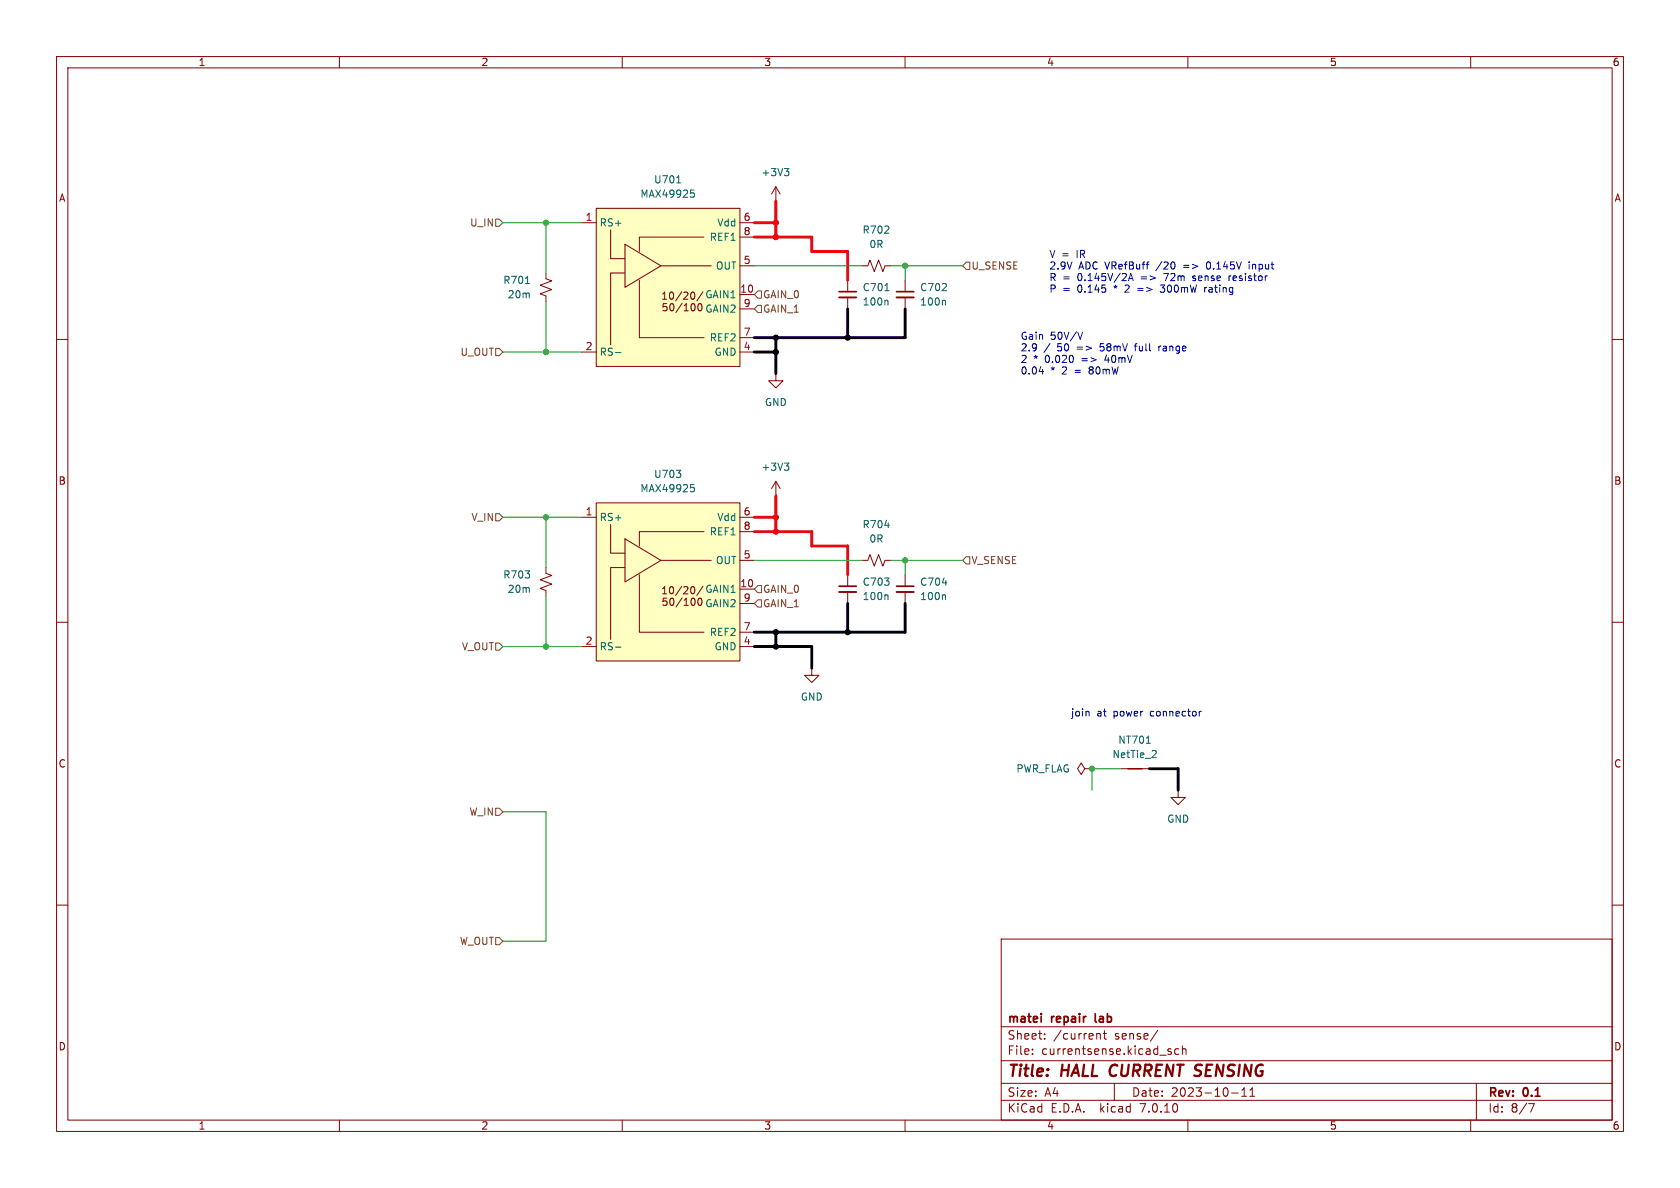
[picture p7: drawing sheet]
<svg xmlns="http://www.w3.org/2000/svg" width="297mm" height="210mm" viewBox="0 0 297 210" stroke-linecap="round" stroke-linejoin="round" font-family="sans-serif">
<g fill="none" stroke="#840000" stroke-width=".18">
<path d="M10 10h277v190h-277zM12 12h273v186h-273zM60 10v2M110 10v2M160 10v2M210 10v2M260 10v2M102.9 39.4h2.5M105.4 36.8h25.4v28h-25.4zM130.8 39.4h2.5M137.2 33l-.8 1.3M137.2 33v2.6"/>
<path d="M137.2 33l.7 1.3M10 60h2M96.5 48.3v1l1 .4-2 .7 2 .8-2 .7 1 .4v1M107.9 40.6v5.1h2.6M110.5 48.3h-2.6v12.7M110.5 43.2l6.3 3.8-6.3 3.8zM113 49.5v10.2h11.5M116.8 47h8.9M117.1 52l.4-.4v1.3M117.1 52.9h.8M117.9 53.7h-.6l-.1 .6 .2-.1h.4l.1 .2v.4l-.2 .1-.5-.1M118.5 51.7l.2-.1a.68 .68 0 0 1 .4 .7 .68 .68 0 0 1-.4 .6l-.2-.1-.1-.4z"/>
<path d="M118.5 53.8l.2-.1a.68 .68 0 0 1 .5 .6 .68 .68 0 0 1-.5 .6l-.2-.1-.1-.3zM120.5 51.6l-1.1 1.6M120.6 53.6l-1.1 1.6M120.9 51.7l.5-.1 .2 .4-.8 .9h.8M121 54l.3-.3v1.2M121 54.9h.7M122.2 51.7l.2-.1a.68 .68 0 0 1 .4 .7 .68 .68 0 0 1-.4 .6l-.2-.1-.1-.4zM122.3 53.8l.2-.1a.68 .68 0 0 1 .4 .6 .68 .68 0 0 1-.4 .6l-.2-.1-.1-.3zM124.1 54.2l-.1-.4-.2-.1a.68 .68 0 0 0-.4 .6 .68 .68 0 0 0 .4 .6l.2-.1 .1-.3M124.3 51.6l-1.1 1.6M124.5 41.9h-11.5v2.6M130.8 47h2.5"/>
<path d="M130.8 52.1h2.5M130.8 59.7h2.5M130.8 41.9h2.5M130.8 54.6h2.5M149.9 49.5v2.1M149.9 52.6v2M152.4 47h1l.4-1 .8 2 .7-2 .8 2 .4-1h1M160 49.5v2.1M160 52.6v2M285 60h2M102.9 62.2h2.5M130.8 62.2h2.5"/>
<path d="M137.2 66v1.3h1.2l-1.2 1.3-1.3-1.3h1.3M102.9 91.4h2.5M105.4 88.9h25.4v27.9h-25.4zM107.9 92.7v5.1h2.6M110.5 95.3l6.3 3.8-6.3 3.8zM116.8 99.1h8.9M124.5 94h-11.5v2.5M130.8 99.1h2.5M130.8 91.4h2.5M130.8 94h2.5M137.2 85.1v2.5M137.2 85.1l-.8 1.3"/>
<path d="M137.2 85.1l.7 1.3M152.4 99.1h1l.4-1.1 .8 2.1 .7-2.1 .8 2.1 .4-1h1M10 110h2M96.5 100.3v1l1 .4-2 .8 2 .8-2 .7 1 .4v1M102.9 114.3h2.5M110.5 100.3h-2.6v12.7M113 101.6v10.2h11.5M117.1 105h.8M117.1 104.1l.4-.4v1.3M117.9 105.7h-.6l-.1 .6 .2-.1 .4 .1 .1 .2v.4l-.2 .1-.5-.1M118.5 103.8l.2-.1a.68 .68 0 0 1 .4 .6 .68 .68 0 0 1-.4 .7l-.2-.2-.1-.3zM118.5 105.9l.2-.2a.68 .68 0 0 1 .5 .7 .68 .68 0 0 1-.5 .6l-.2-.1-.1-.4z"/>
<path d="M120.5 103.6l-1.1 1.7M120.6 105.7l-1.1 1.6M120.9 103.8l.5-.1 .2 .4-.8 .9h.8M121 107h.7M121 106.1l.3-.4v1.3M122.2 103.8l.2-.1a.68 .68 0 0 1 .4 .6 .68 .68 0 0 1-.4 .7l-.2-.2-.1-.3zM122.3 105.9l.2-.2a.68 .68 0 0 1 .4 .7 .68 .68 0 0 1-.4 .6l-.2-.1-.1-.4zM124.1 106.2l-.1-.3-.2-.2a.68 .68 0 0 0-.4 .7 .68 .68 0 0 0 .4 .6l.2-.1 .1-.4M124.3 103.6l-1.1 1.7M130.8 104.1h2.5M130.8 114.3h2.5M130.8 111.8h2.5"/>
<path d="M130.8 106.7h2.5M143.5 118.1v1.3h1.3l-1.3 1.3-1.3-1.3h1.3M149.9 101.6v2M149.9 104.6v2.1M160 101.6v2M160 104.6v2.1M285 110h2M191.8 135.9l-.7-1-.6 1 .6 1 .7-1h1.2M193 135.9h.1M198.1 135.9h5.1M208.3 139.7v1.3h1.2l-1.2 1.2-1.3-1.2h1.3M10 160h2"/>
<path d="M285 160h2M177 166h108v32h-108zM60 198v2M110 198v2M160 198v2M177 194.5h108M177 191.5h108M177 187.5h108M177 181.5h108M182.5 186.3v.1M182.5 185.5v.1M184.7 183.6v.1"/>
<path d="M184.7 182.8v.1M194 182.8h.5v.9M195 182.7h.6M195.2 182.2v1.3l.4 .2M197 191.5v3M204.7 182.1l-1.3 2M206.5 185.8l.5 .2 .1 .1-.1 .2-.4 .1M206.5 185.5h.5M208.4 185.5l-.4-.1-.3 .3v.4l.1 .2h.6M209 185.5l.2-.1 .4 .1 .1 .9M209 184.9v1.5M210 198v2"/>
<path d="M217.7 193.2h1.2M219.5 193.8h.9M219.5 192.7l.5-.4v1.5M221 193.8h.8M221 192.7l.4-.4v1.5M260 198v2M261 191.5v6.5M270.2 195.1h1l-.6 1.5"/>
</g>
<path d="M148.3 51.6h3.1M158.5 51.6h3M148.3 103.6h3.1M158.5 103.6h3M184.1 179.2v.1M184.1 179.7v1M193.6 179.2l.1 1.4" fill="none" stroke="#840000" stroke-width=".3"/>
<g fill="none" stroke="#006464" stroke-width=".18">
<path d="M119.6 32.3h.7M122.1 33.6h.6M122.2 34.1h.3l.3 .2-.2 .5-.4 .1M138.7 29.8h.8l-.5 .5M139.2 30.3l.3 .2v.3l-.3 .3M92.9 50.1h.7M156.4 51.4h.8M156.8 53.1l.2 .2v.6M167 53.1l.1 .2v.6M108.8 62.3h1M119.6 83.1h.7l-.4 .5M120.3 83.7v.6"/>
<path d="M122.1 85.7h.6M122.2 86.2h.3l.3 .2-.2 .5h-.4M138.7 81.9h.8l-.5 .4M139.2 82.3l.3 .3v.3l-.3 .2M156.4 92.9h.8M108.8 114.4h1M156.8 105.1l.2 .2v.7M166.6 103h.8M167 105.1l.1 .2v.7M202.7 131.4h.7M204.2 132.7l.2 .2-.1 .3-.7 .7h.8"/>
</g>
<g fill="#ffffc2" stroke="#ffffc2" stroke-width=".18">
<path d="M105.4 88.9h25.4v27.9h-25.4z"/>
<path d="M105.4 36.8h25.4v28h-25.4z"/>
</g>
<path d="M199.4 135.9h2.5" fill="none" stroke="#840000" stroke-width=".25"/>
<path d="M148.3 52.6h3.1M158.5 52.6h3M148.3 104.6h3.1M158.5 104.6h3" fill="none" stroke="#840000" stroke-width=".33"/>
<path d="M87.6 38.7h.7l.6 .7-.6 .6h-.7zM134 54h.6v1.2h-.6l-.7-.6zM134 51.4h.6v1.3h-.6l-.7-.6zM170.8 46.4h.6v1.2h-.6l-.6-.6zM87.6 61.6h.7l.6 .6-.6 .7h-.7zM87.6 90.8h.7l.6 .6-.6 .7h-.7zM170.8 98.4h.6v1.3h-.6l-.6-.6zM87.6 113.7h.7l.6 .6-.6 .6h-.7zM134 103.5h.6v1.3h-.6l-.7-.7zM134 106h.6v1.3h-.6l-.7-.6zM87.6 142.9h.7l.6 .6-.6 .6h-.7zM87.6 165.7h.7l.6 .7-.6 .6h-.7z" fill="none" stroke="#725600" stroke-width=".18"/>
<g fill="none" stroke="#0000c2" stroke-width=".18">
<path d="M191.4 58.7l-.4 1.3M199.5 49.6l.4-1.3 .4 1.3M199.6 49.2h.6M201.1 51h1M201.1 51.4h1M205.1 50.4h.8l-.4 .5h.2M205.1 51.5l.6 .2M210.9 49.6h.1M211 48.8l-.1 .1 .1 .3M213 50.8v.9M213.3 50.8l-.3 .3M213.5 46.4l-.2 .4 .2 .7"/>
<path d="M217.3 48.8v.8M217.6 48.8l-.3 .2M220.8 46.3v.1M220.8 46.7v.9M183.7 65.7h.8M200.5 61.2h.5M200.8 60.8l-.1 1.2M204.9 61.2v.8M205.2 61.2l-.3 .2M192.5 125.8v.8M212.4 125.7l-.4 .3"/>
</g>
<path d="M133.3 39.4h3.9M137.2 35.6v6.3M133.3 41.9h10.2v2.6h6.4v5M133.3 94h10.2v2.5h6.4v5.1M133.3 91.4h3.9M137.2 87.6v6.4" fill="none" stroke="#ff000b" stroke-width=".51"/>
<g fill="none" stroke="#009600" stroke-width=".18">
<path d="M88.9 39.4h14M96.5 39.4v8.9M96.5 53.3v8.9M133.3 47h19.1M157.5 47h12.7M160 47v2.5M88.9 62.2h14M88.9 91.4h14M96.5 91.4v8.9M133.3 99.1h19.1M157.5 99.1h12.7M160 99.1v2.5"/>
<path d="M88.9 114.3h14M96.5 105.4v8.9M198.1 135.9h-5.1v3.8M88.9 143.5h7.6v22.9h-7.6"/>
</g>
<path d="M137.2 59.7v6.3M149.9 54.6v5.1M160 54.6v5.1h-26.7M133.3 62.2h3.9M133.3 114.3h10.2v3.8M137.2 111.8v2.5M149.9 106.7v5.1M160 106.7v5.1h-26.7M203.2 135.9h5.1v3.8" fill="none" stroke="#000" stroke-width=".51"/>
<g fill="#ff000b" stroke="#ff000b" stroke-width=".18">
<circle cx="137.2" cy="39.4" r=".46"/>
<circle cx="137.2" cy="41.9" r=".46"/>
<circle cx="137.2" cy="91.4" r=".46"/>
<circle cx="137.2" cy="94" r=".46"/>
</g>
<g fill="#000" stroke="#000" stroke-width=".18">
<circle cx="137.2" cy="59.7" r=".46"/>
<circle cx="149.9" cy="59.7" r=".46"/>
<circle cx="137.2" cy="62.2" r=".46"/>
<circle cx="137.2" cy="111.8" r=".46"/>
<circle cx="137.2" cy="114.3" r=".46"/>
<circle cx="149.9" cy="111.8" r=".46"/>
</g>
<g fill="#009600" stroke="#009600" stroke-width=".18">
<circle cx="160" cy="47" r=".46"/>
<circle cx="96.5" cy="39.4" r=".46"/>
<circle cx="96.5" cy="62.2" r=".46"/>
<circle cx="96.5" cy="114.3" r=".46"/>
<circle cx="96.5" cy="91.4" r=".46"/>
<circle cx="160" cy="99.1" r=".46"/>
<circle cx="193" cy="135.9" r=".46"/>
</g>
<g font-size="2.8" fill="#840000">
<text x="178" y="190.9">Title:</text>
<text x="187.7" y="190.9">HALL CURRENT SENSING</text>
</g>
<g font-size="2.1" fill="#840000">
<text x="178" y="184">Sheet:</text>
<text x="178" y="181.2">matei</text>
<text x="186" y="181.2">repair</text>
<text x="186.2" y="184">/current</text>
<text x="194.3" y="181.2">lab</text>
<text x="197.1" y="184">sense/</text>
<text x="178" y="186.7">File:</text>
<text x="184.1" y="186.7">currentsense.kicad_sch</text>
<text x="178" y="196.9">KiCad</text>
<text x="178" y="194.1">Size:</text>
<text x="184.7" y="194.1">A4</text>
<text x="185.7" y="196.9">E.D.A.</text>
<text x="194.6" y="196.9">kicad</text>
<text x="200" y="194.1">Date:</text>
<text x="201.8" y="196.9">7.0.10</text>
<text x="207" y="194.1">2023-10-11</text>
<text x="263" y="194.3">Rev:</text>
<text x="263" y="196.9">Id:</text>
<text x="267.1" y="196.9">8/7</text>
<text x="269.4" y="194.3">0.1</text>
</g>
<g font-size="1.8" fill="#840000">
<text x="35" y="11.9">1</text>
<text x="85" y="11.9">2</text>
<text x="135" y="11.9">3</text>
<text x="185" y="11.9">4</text>
<text x="235" y="11.9">5</text>
<text x="285" y="11.9">6</text>
<text x="10.3" y="35.9">A</text>
<text x="285.3" y="35.9">A</text>
<text x="10.3" y="85.9">B</text>
<text x="285.3" y="85.9">B</text>
<text x="10.3" y="135.9">C</text>
<text x="285.3" y="135.9">C</text>
<text x="10.3" y="185.9">D</text>
<text x="285.3" y="185.9">D</text>
<text x="35" y="199.9">1</text>
<text x="85" y="199.9">2</text>
<text x="135" y="199.9">3</text>
<text x="185" y="199.9">4</text>
<text x="235" y="199.9">5</text>
<text x="285" y="199.9">6</text>
</g>
<g font-size="1.8" fill="#006464">
<text x="113.1" y="35.2">MAX49925</text>
<text x="115.5" y="32.6">U701</text>
<text x="134.5" y="31.3">+3V3</text>
<text x="105.9" y="40.2">RS+</text>
<text x="126.7" y="40.2">Vdd</text>
<text x="152.4" y="41.5">R702</text>
<text x="125.4" y="42.8">REF1</text>
<text x="126.5" y="47.9">OUT</text>
<text x="153.6" y="44">0R</text>
<text x="88.9" y="50.4">R701</text>
<text x="89.7" y="52.9">20m</text>
<text x="124.6" y="52.9">GAIN1</text>
<text x="152.4" y="51.7">C701</text>
<text x="162.6" y="51.7">C702</text>
<text x="124.6" y="55.5">GAIN2</text>
<text x="152.4" y="54.2">100n</text>
<text x="162.6" y="54.2">100n</text>
<text x="105.9" y="63.1">RS-</text>
<text x="125.4" y="60.6">REF2</text>
<text x="126.2" y="63.1">GND</text>
<text x="135.1" y="72">GND</text>
<text x="134.5" y="83.4">+3V3</text>
<text x="113.1" y="87.2">MAX49925</text>
<text x="115.5" y="84.7">U703</text>
<text x="105.9" y="92.3">RS+</text>
<text x="125.4" y="94.8">REF1</text>
<text x="126.7" y="92.3">Vdd</text>
<text x="152.4" y="93.6">R704</text>
<text x="126.5" y="99.9">OUT</text>
<text x="153.6" y="96.1">0R</text>
<text x="88.9" y="102.5">R703</text>
<text x="89.7" y="105">20m</text>
<text x="124.6" y="105">GAIN1</text>
<text x="124.6" y="107.5">GAIN2</text>
<text x="152.4" y="103.7">C703</text>
<text x="152.4" y="106.3">100n</text>
<text x="162.6" y="103.7">C704</text>
<text x="162.6" y="106.3">100n</text>
<text x="125.4" y="112.6">REF2</text>
<text x="105.9" y="115.2">RS-</text>
<text x="126.2" y="115.2">GND</text>
<text x="141.5" y="124.1">GND</text>
<text x="197.6" y="131.7">NT701</text>
<text x="179.6" y="136.8">PWR_FLAG</text>
<text x="196.6" y="134.2">NetTie_2</text>
<text x="206.2" y="145.6">GND</text>
</g>
<g font-size="1.8" fill="#725600">
<text x="83" y="40.2">U_IN</text>
<text x="171.6" y="47.9">U_SENSE</text>
<text x="134.8" y="52.9">GAIN_0</text>
<text x="134.8" y="55.5">GAIN_1</text>
<text x="81.3" y="63.1">U_OUT</text>
<text x="83.2" y="92.3">V_IN</text>
<text x="171.6" y="99.9">V_SENSE</text>
<text x="134.8" y="105">GAIN_0</text>
<text x="134.8" y="107.5">GAIN_1</text>
<text x="81.6" y="115.2">V_OUT</text>
<text x="82.9" y="144.4">W_IN</text>
<text x="81.2" y="167.2">W_OUT</text>
</g>
<g font-size="1.8" fill="#a90000">
<text x="103.4" y="39.1">1</text>
<text x="131.4" y="39.1">6</text>
<text x="131.4" y="41.7">8</text>
<text x="131.4" y="46.7">5</text>
<text x="130.8" y="51.8">10</text>
<text x="131.4" y="59.4">7</text>
<text x="131.4" y="54.4">9</text>
<text x="103.4" y="62">2</text>
<text x="131.4" y="62">4</text>
<text x="103.4" y="91.2">1</text>
<text x="131.4" y="91.2">6</text>
<text x="131.4" y="93.7">8</text>
<text x="131.4" y="98.8">5</text>
<text x="130.8" y="103.9">10</text>
<text x="131.4" y="106.4">9</text>
<text x="131.4" y="111.5">7</text>
<text x="103.4" y="114">2</text>
<text x="131.4" y="114">4</text>
</g>
<g font-size="1.8" fill="#0000c2">
<text x="185.4" y="45.7">V =</text>
<text x="185.4" y="47.7">2.9V</text>
<text x="190.4" y="45.7">IR</text>
<text x="190.7" y="47.7">ADC VRefBuff</text>
<text x="204.7" y="47.7">/20</text>
<text x="209.6" y="47.7">=&gt;</text>
<text x="214" y="47.7">0.145V</text>
<text x="221.7" y="47.7">input</text>
<text x="185.4" y="49.8">R =</text>
<text x="185.4" y="51.8">P</text>
<text x="187.9" y="51.8">=</text>
<text x="190.6" y="49.8">0.145V/2A</text>
<text x="190.6" y="51.8">0.145</text>
<text x="197.2" y="51.8">*</text>
<text x="199.4" y="51.8">2</text>
<text x="201.7" y="51.8">=&gt;</text>
<text x="201.9" y="49.8">=&gt;</text>
<text x="206.1" y="51.8">300mW</text>
<text x="206.3" y="49.8">72m</text>
<text x="211.5" y="49.8">sense</text>
<text x="214" y="51.8">rating</text>
<text x="218.1" y="49.8">resistor</text>
<text x="180.3" y="60.2">Gain</text>
<text x="180.3" y="62.2">2.9</text>
<text x="180.3" y="64.2">2</text>
<text x="182.7" y="64.2">*</text>
<text x="184.5" y="62.2">/</text>
<text x="184.9" y="64.2">0.020</text>
<text x="185.7" y="60.2">50V/V</text>
<text x="187" y="62.2">50</text>
<text x="190.6" y="62.2">=&gt;</text>
<text x="191.5" y="64.2">=&gt;</text>
<text x="194.9" y="62.2">58mV</text>
<text x="195.8" y="64.2">40mV</text>
<text x="201.3" y="62.2">full</text>
<text x="205.7" y="62.2">range</text>
<text x="180.3" y="66.3">0.04</text>
<text x="185.7" y="66.3">*</text>
<text x="187.9" y="66.3">2</text>
<text x="190.3" y="66.3">=</text>
<text x="193" y="66.3">80mW</text>
<text x="189.2" y="126.8">join</text>
<text x="193.9" y="126.8">at</text>
<text x="197" y="126.8">power</text>
<text x="203.6" y="126.8">connector</text>
</g>
</svg>
